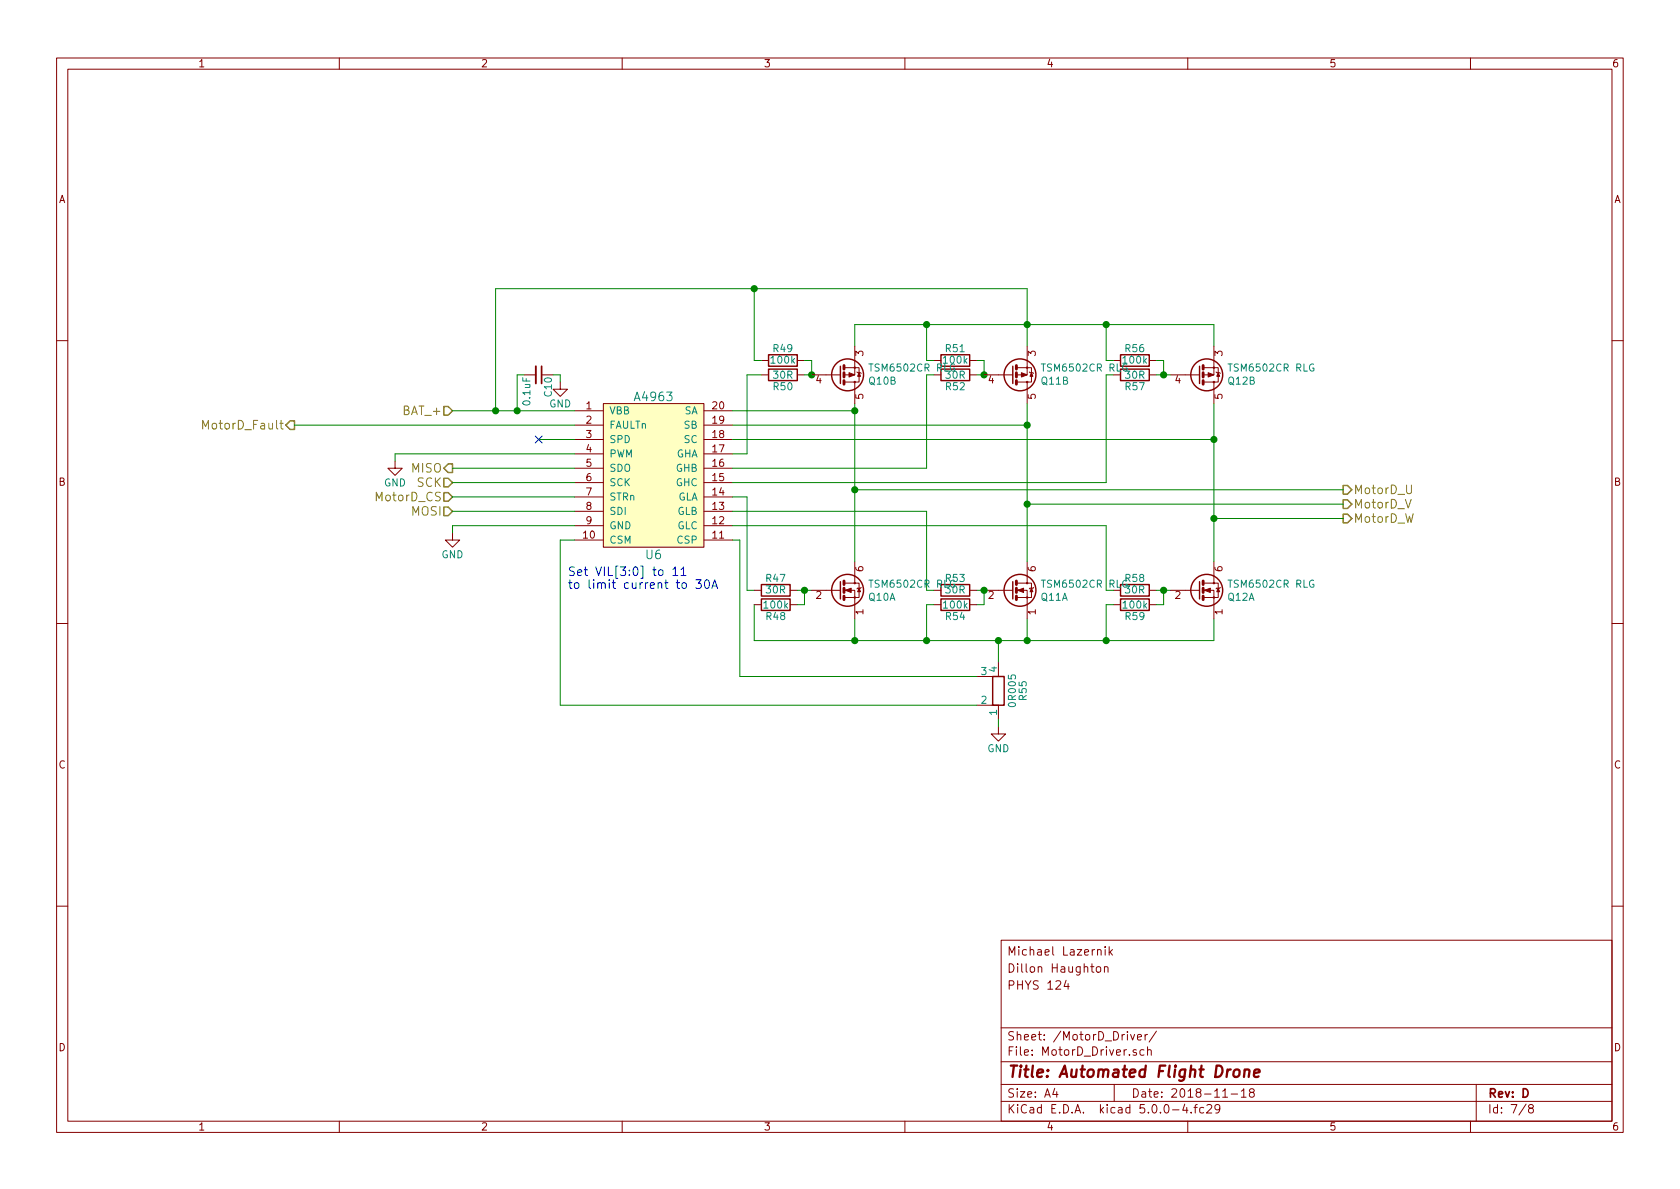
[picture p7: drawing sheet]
<svg xmlns="http://www.w3.org/2000/svg" width="297mm" height="210mm" viewBox="0 0 297 210" stroke-linecap="round" stroke-linejoin="round" font-family="sans-serif">
<g fill="none" stroke="#840000" stroke-width=".18">
<path d="M10 10.3h277v189.9h-277zM12 12.2h273v186.1h-273zM60 10.3v1.9M110 10.3v1.9M160 10.3v1.9M210 10.3v1.9M260 10.3v1.9M10 60.2h2M92.7 66.3h2M99.1 67.6v1.2h1.2l-1.2 1.3-1.3-1.3h1.3M101.6 72.6h5.1M101.6 77.7h5.1"/>
<path d="M101.6 75.2h5.1M106.7 71.4h17.8v25.4h-17.8zM124.5 72.6h5M124.5 77.7h5M124.5 75.2h5M134.6 66.3h1.3M134.6 63.7h1.3M141 66.3h1.2M141 63.7h1.2M143.5 66.3h5.1M149.4 67.6h1.7v3.8M149.4 66.3h1.7v-1.3h.8v2.6h-.8"/>
<path d="M151.1 61.2v3.8h-1.7M151.5 65.8l.8 .2M165.1 63.7h1.3M171.4 66.3h1.3M171.4 63.7h1.3M174 66.3h5.1M179.8 67.6h1.8v3.8M179.8 66.3h1.8v-1.3h.8v2.6h-.8M181.6 61.2v3.8h-1.8M182 65.8l.8 .2M196.8 63.7h1.3M203.2 66.3h1.3"/>
<path d="M203.2 63.7h1.3M207 66.3h5.1M212.9 67.6h1.7v3.8M212.9 66.3h1.7v-1.3h.8v2.6h-.8M214.6 61.2v3.8h-1.7M215 65.8l.8 .2M285 60.2h2M69.8 81.5v1.3h1.3l-1.3 1.3-1.2-1.3h1.2M80 94.2v1.3h1.3l-1.3 1.3-1.3-1.3h1.3M101.6 95.5h5.1M101.6 93h5.1M101.6 90.4h5.1"/>
<path d="M101.6 87.9h5.1M101.6 85.3h5.1M101.6 82.8h5.1M101.6 80.3h5.1M124.5 95.5h5M124.5 93h5M124.5 90.4h5M124.5 87.9h5M124.5 85.3h5M124.5 82.8h5M124.5 80.3h5M151.1 99.3v3.8h-1.7"/>
<path d="M181.6 99.3v3.8h-1.8M214.6 99.3v3.8h-1.7M10 110.3h2M133.3 106.9h1.3M133.3 104.4h1.3M139.7 106.9h1.3M139.7 104.4h1.3M143.5 104.4h5.1M149.4 105.7h1.7v3.8M151.1 103.1h.8v2.6h-.8v-1.3h-1.7M152.3 103.9l-.8 .2M165.1 106.9h1.3"/>
<path d="M171.4 106.9h1.3M171.4 104.4h1.3M174 104.4h5.1M176.5 117.1v2.5h-3.8M179.8 105.7h1.8v3.8M181.6 103.1h.8v2.6h-.8v-1.3h-1.8M182.8 103.9l-.8 .2M196.8 106.9h1.3M203.2 106.9h1.3M203.2 104.4h1.3M207 104.4h5.1M212.9 105.7h1.7v3.8"/>
<path d="M214.6 103.1h.8v2.6h-.8v-1.3h-1.7M215.8 103.9l-.8 .2M285 110.3h2M172.7 124.7h3.8v2.5M176.5 128.5v1.3h1.3l-1.3 1.3-1.2-1.3h1.2M10 160.2h2M177 166.3h108v32h-108zM188.5 173.3l-.4 1.1h1M188.8 173.9v1M193.9 171.1l.2-.2 .5 .2v.7l-.3 .1-.4-.1zM194.1 168l.2-.1 .3 .1 .1 .9M195.3 171.1v-.1a.37 .37 0 0 1 .6 .1v.8"/>
<path d="M195.3 170.9v1M195.4 167.4v.2M195.4 167.9v1M196.1 167.4v1.5M196.3 168.3l.4 .6M196.7 167.9l-.6 .6M285 160.2h2M60 198.3v1.9M110 198.3v1.9M160 198.3v1.9M177 194.8h108M177 191.8h108"/>
<path d="M177 187.8h108M177 181.8h108M186.5 192.5l-.4 1h1M186.8 193v1M197 191.8v3M199.9 182.9l.4 1 .3-1M200.9 185.7a.37 .37 0 0 0-.6 .1l.1 .2 .5 .2 .1 .1-.2 .3-.5-.1M201.1 183.4l.7-.1v-.3l-.5-.1-.2 .2 .1 .7h.6M202.3 185.7l-.5-.1-.3 .3 .2 .6h.6M202.5 182.9v1M202.9 185.7h.1a.37 .37 0 0 1 .6 .1v.8M202.9 182.9l-.4 .3"/>
<path d="M202.9 185.1v1.5M204.5 182.3l-1.3 2M209.5 195.2l-.4 1.1h.9M209.8 195.8v1M210 198.3v1.9M210.6 196.7v.1M211.1 195.8h.6M211.7 195.3l-.4 .2v1.3M212.8 195.9l-.4-.1-.3 .3 .1 .6 .2 .1 .4-.1M213.4 195.5l.2-.2h.4l.2 .5-.9 1h.9M215.7 196l-.2 .2a.48 .48 0 0 1-.6-.1v-.6a.48 .48 0 0 1 .6-.1l.1 .1a1.19 1.19 0 0 1-.2 1.2l-.4 .1M216.2 194h.8"/>
<path d="M217.7 193.5h1.1M219.5 193l.4-.5v1.5M219.5 194h.8M221.2 193.2l-.3-.3 .1-.2 .2-.2 .4 .1 .2 .2-.1 .2-.6 .2a.48 .48 0 0 0-.1 .7l.2 .1 .5-.1a.48 .48 0 0 0-.1-.7h-.1M260 198.3v1.9M261 191.8v6.5M269.8 195.2l-1.2 2M270.6 196l-.3-.2v-.2l.3-.3h.2l.3 .3-.1 .2-.6 .2a.48 .48 0 0 0-.1 .7l.3 .1 .4-.1a.48 .48 0 0 0-.2-.7"/>
<circle cx="151.1" cy="65" r=".13"/>
<circle cx="151.1" cy="67.6" r=".13"/>
<circle cx="181.6" cy="67.6" r=".13"/>
<circle cx="181.6" cy="65" r=".13"/>
<circle cx="214.6" cy="67.6" r=".13"/>
<circle cx="214.6" cy="65" r=".13"/>
<circle cx="151.1" cy="105.7" r=".13"/>
<circle cx="151.1" cy="103.1" r=".13"/>
<circle cx="181.6" cy="105.7" r=".13"/>
<circle cx="181.6" cy="103.1" r=".13"/>
<circle cx="214.6" cy="103.1" r=".13"/>
<circle cx="214.6" cy="105.7" r=".13"/>
</g>
<path d="M218.3 189.3a.51 .51 0 0 1 .5-.2 .51 .51 0 0 1 .4 .4l-.1 .6a.56 .56 0 0 1-.5 .4 .56 .56 0 0 1-.5-.4zM220.1 189.3a.52 .52 0 0 1 .8 .1l-.1 1M220.1 189.1l-.2 1.3M221.7 189.8l1-.2v-.4l-.6-.1-.3 .3v.9l.1 .1 .6-.1" fill="none" stroke="#840000" stroke-width=".41"/>
<path d="M94.7 64.8v3" fill="none" stroke="#840000" stroke-width=".33"/>
<path d="M95.8 64.8v3" fill="none" stroke="#840000" stroke-width=".3"/>
<path d="M51.3 74.4h.8v1.5h-.8l-.8-.7zM78.5 71.9h.7l.8 .7-.8 .8h-.7zM78.5 84.6h.7l.8 .7-.8 .8h-.7zM78.5 82.8l.7-.8h.8v1.6h-.8zM78.5 87.1h.7l.8 .8-.8 .7h-.7zM78.5 89.7h.7l.8 .7-.8 .8h-.7zM237.5 85.8h.8l.7 .8-.7 .8h-.8zM237.5 88.4h.8l.7 .7-.7 .8h-.8zM237.5 90.9h.8l.7 .8-.7 .8h-.8z" fill="none" stroke="#848400" stroke-width=".25"/>
<path d="M35.8 75.9v-1.6l.5 1.1 .6-1.1v1.6M248.7 85.8l.1 1.3a.48 .48 0 0 0 .7 0l.1-1.3" fill="none" stroke="#848400" stroke-width=".18"/>
<path d="M106.7 71.4h17.8v25.4h-17.8z" fill="#ffffc2" stroke="#ffffc2" stroke-width=".18"/>
<g fill="none" stroke="#840000" stroke-width=".25">
<path d="M135.9 62.7h5.1v2.1h-5.1zM135.9 65.3h5.1v2h-5.1zM148.6 64.8v3M166.4 62.7h5v2.1h-5zM166.4 65.3h5v2h-5zM179.1 64.8v3M198.1 62.7h5.1v2.1h-5.1zM198.1 65.3h5.1v2h-5.1zM212.1 64.8v3M134.6 105.9h5.1v2h-5.1zM134.6 103.4h5.1v2h-5.1zM148.6 102.9v3"/>
<path d="M166.4 105.9h5v2h-5zM166.4 103.4h5v2h-5zM175.5 119.6h2v5.1h-2zM179.1 102.9v3M198.1 105.9h5.1v2h-5.1zM198.1 103.4h5.1v2h-5.1zM212.1 102.9v3"/>
<circle cx="149.9" cy="66.3" r="2.82"/>
<circle cx="180.3" cy="66.3" r="2.82"/>
<circle cx="213.4" cy="66.3" r="2.82"/>
<circle cx="149.9" cy="104.4" r="2.82"/>
<circle cx="180.3" cy="104.4" r="2.82"/>
<circle cx="213.4" cy="104.4" r="2.82"/>
</g>
<path d="M116.5 100.9l.2-.1 .5 .1v.6l-.1 .2-.4 .1-.2-.2zM119 100.7l.4-.5v1.6M119 101.8h.8M120.4 100.7l.5-.5v1.6M120.4 101.8h.9M120.6 103.2l.3-.2 .4 .2 .1 .6-.2 .2-.3 .1-.3-.2zM123 102.5h1l-.5 .6 .4 .1v.7l-.2 .2h-.4l-.3-.2M124.7 102.7l.4-.2a.97 .97 0 0 1 0 1.6 .84 .84 0 0 1-.4-1.4zM125.9 104.1l.5-1.6 .5 1.6M126 103.6h.7" fill="none" stroke="#0000c2" stroke-width=".18"/>
<g fill="none" stroke="#008400" stroke-width=".18">
<path d="M133.3 51v12.7h1.3M163.8 57.4v6.3h1.3M195.6 57.4v6.3h1.2M52.1 75.2h49.5M80 72.6h21.6M92.7 66.3h-1.3v6.3M95.2 77.7h6.4M97.8 66.3h1.3v1.3M129.5 72.6h21.6M129.5 75.2h52.1M129.5 77.7h85.1M134.6 66.3h-2.5v14h-2.6"/>
<path d="M142.2 63.7h1.3v2.6h-1.3M151.1 61.2v-3.8h63.5v3.8M151.1 71.4v27.9M163.8 66.3v16.5h-34.3M172.7 63.7h1.3v2.6h-1.3M181.6 61.2v-10.2h-94v21.6M181.6 71.4v27.9M195.6 66.3v19h-66.1M204.5 66.3h2.5M204.5 63.7h1.2v2.6M214.6 71.4v27.9M80 85.3h21.6"/>
<path d="M80 82.8h21.6M80 87.9h21.6M80 90.4h21.6M101.6 95.5h-2.5v29.2h73.6M101.6 93h-21.6v1.2M101.6 80.3h-31.8v1.2M129.5 87.9h2.6v16.5h1.2M129.5 90.4h34.3v14M129.5 93h66.1v11.4M129.5 95.5h1.3v24.1h41.9M151.1 86.6h86.4M181.6 89.1h55.9"/>
<path d="M214.6 91.7h22.9M133.3 106.9v6.4h81.3v-3.8M141 104.4h2.5M142.2 104.4v2.5h-1.2M151.1 109.5v3.8M165.1 106.9h-1.3v6.4M172.7 104.4h1.3v2.5h-1.3M176.5 113.3v3.8M181.6 109.5v3.8M196.8 106.9h-1.2v6.4M204.5 104.4h2.5M205.7 104.4v2.5h-1.2"/>
<path d="M176.5 127.2v1.3"/>
</g>
<g fill="#008400" stroke="#008400" stroke-width=".25">
<circle cx="91.4" cy="72.6" r=".51"/>
<circle cx="151.1" cy="72.6" r=".51"/>
<circle cx="151.1" cy="86.6" r=".51"/>
<circle cx="181.6" cy="75.2" r=".51"/>
<circle cx="181.6" cy="89.1" r=".51"/>
<circle cx="214.6" cy="77.7" r=".51"/>
<circle cx="214.6" cy="91.7" r=".51"/>
<circle cx="181.6" cy="57.4" r=".51"/>
<circle cx="87.6" cy="72.6" r=".51"/>
<circle cx="205.7" cy="66.3" r=".51"/>
<circle cx="195.6" cy="57.4" r=".51"/>
<circle cx="163.8" cy="57.4" r=".51"/>
<circle cx="133.4" cy="51" r=".51"/>
<circle cx="176.5" cy="113.3" r=".51"/>
<circle cx="181.6" cy="113.3" r=".51"/>
<circle cx="151.1" cy="113.3" r=".51"/>
<circle cx="142.2" cy="104.4" r=".51"/>
<circle cx="163.8" cy="113.3" r=".51"/>
<circle cx="205.7" cy="104.4" r=".51"/>
<circle cx="195.6" cy="113.3" r=".51"/>
<circle cx="143.5" cy="66.3" r=".51"/>
<circle cx="174" cy="66.3" r=".51"/>
<circle cx="174" cy="104.4" r=".51"/>
</g>
<path d="M94.6 77.1l1.3 1.2M95.9 77.1l-1.3 1.2" fill="none" stroke="#000084" stroke-width=".18"/>
<g fill="none" stroke="#840000" stroke-width=".51">
<path d="M149.2 64.6v.7M149.2 65.9v.8M149.2 67.3v.6M179.7 64.6v.7M179.7 65.9v.8M179.7 67.3v.6M212.7 64.6v.7M212.7 65.9v.8M212.7 67.3v.6M149.2 102.7v.7M149.2 104v.8M149.2 105.4v.6"/>
<path d="M179.7 102.7v.7M179.7 104v.8M179.7 105.4v.6M212.7 102.7v.7M212.7 104v.8M212.7 105.4v.6"/>
</g>
<g fill="#840000" stroke="#840000" stroke-width=".18">
<path d="M151.9 104l.2 .6h-.5z"/>
<path d="M149.5 104.4l1-.4v.8z"/>
<path d="M182.4 104l.2 .6h-.5z"/>
<path d="M180 104.4l1-.4v.8z"/>
<path d="M215.4 104l.2 .6h-.5z"/>
<path d="M213 104.4l1-.4v.8z"/>
<path d="M150.1 65.9l1 .4-1 .4z"/>
<path d="M151.9 65.9l.2 .6h-.5z"/>
<path d="M180.6 65.9l1 .4-1 .4z"/>
<path d="M182.4 65.9l.2 .6h-.5z"/>
<path d="M213.6 65.9l1 .4-1 .4z"/>
<path d="M215.4 65.9l.2 .6h-.5z"/>
</g>
<text font-size="2.8" fill="#840000" x="178" y="190.5">Title: Automated Flight Drone</text>
<g font-size="2.1" fill="#008484">
<text x="112.4" y="70.9">A4963</text>
<text x="114.2" y="98.9">U6</text>
</g>
<g font-size="2.1" fill="#848400">
<text x="36.6" y="75.9">MotorD_Fault</text>
<text x="71.5" y="73.4">BAT_+</text>
<text x="72.8" y="83.6">MISO</text>
<text x="66.7" y="88.6">MotorD_CS</text>
<text x="73.8" y="86.1">SCK</text>
<text x="239.3" y="87.4">MotorD_U</text>
<text x="239.3" y="89.9">MotorD_V</text>
<text x="72.8" y="91.2">MOSI</text>
<text x="239.3" y="92.5">MotorD_W</text>
</g>
<g font-size="2.1" fill="#0000c2">
<text x="100.3" y="101.8">Set VIL[3:0] to 11</text>
<text x="100.3" y="104.1">to limit current to 30A</text>
</g>
<g font-size="2.1" fill="#840000">
<text x="178" y="172">Dillon Haughton</text>
<text x="178" y="169">Michael Lazernik</text>
<text x="178" y="175">PHYS 124</text>
<text x="178" y="184">Sheet: /MotorD_Driver/</text>
<text x="178" y="186.7">File: MotorD_Driver.sch</text>
<text x="178" y="196.9">KiCad E.D.A. kicad 5.0.0-4.fc29</text>
<text x="178" y="194.1">Size: A4</text>
<text x="200" y="194.1">Date: 2018-11-18</text>
<text x="263" y="194.1">Rev: D</text>
<text x="263" y="196.9">Id: 7/8</text>
</g>
<g font-size="1.8" fill="#840000">
<text x="35" y="11.9">1</text>
<text x="85" y="11.9">2</text>
<text x="135" y="11.9">3</text>
<text x="185" y="11.9">4</text>
<text x="235" y="11.9">5</text>
<text x="285" y="11.9">6</text>
<text x="10.4" y="35.9">A</text>
<text x="285.4" y="35.9">A</text>
<text x="152.7" y="63" transform="rotate(-90 152.7 63)">3</text>
<text x="183.1" y="63" transform="rotate(-90 183.1 63)">3</text>
<text x="216.2" y="63" transform="rotate(-90 216.2 63)">3</text>
<text x="144.3" y="67.8">4</text>
<text x="152.7" y="70.6" transform="rotate(-90 152.7 70.6)">5</text>
<text x="174.8" y="67.8">4</text>
<text x="183.1" y="70.6" transform="rotate(-90 183.1 70.6)">5</text>
<text x="207.8" y="67.8">4</text>
<text x="216.2" y="70.6" transform="rotate(-90 216.2 70.6)">5</text>
<text x="103.7" y="72.4">1</text>
<text x="103.7" y="74.9">2</text>
<text x="103.7" y="77.5">3</text>
<text x="126" y="77.5">18</text>
<text x="126" y="74.9">19</text>
<text x="126" y="72.4">20</text>
<text x="103.7" y="80">4</text>
<text x="103.7" y="82.5">5</text>
<text x="126" y="82.5">16</text>
<text x="126" y="80">17</text>
<text x="10.4" y="85.9">B</text>
<text x="103.7" y="85.1">6</text>
<text x="103.7" y="87.6">7</text>
<text x="126" y="87.6">14</text>
<text x="126" y="85.1">15</text>
<text x="285.4" y="85.9">B</text>
<text x="103.2" y="95.2">10</text>
<text x="103.7" y="90.2">8</text>
<text x="103.7" y="92.7">9</text>
<text x="126" y="95.2">11</text>
<text x="126" y="92.7">12</text>
<text x="126" y="90.2">13</text>
<text x="152.7" y="101.1" transform="rotate(-90 152.7 101.1)">6</text>
<text x="183.1" y="101.1" transform="rotate(-90 183.1 101.1)">6</text>
<text x="216.2" y="101.1" transform="rotate(-90 216.2 101.1)">6</text>
<text x="144.3" y="105.9">2</text>
<text x="174.8" y="105.9">2</text>
<text x="207.8" y="105.9">2</text>
<text x="152.7" y="108.7" transform="rotate(-90 152.7 108.7)">1</text>
<text x="183.1" y="108.7" transform="rotate(-90 183.1 108.7)">1</text>
<text x="216.2" y="108.7" transform="rotate(-90 216.2 108.7)">1</text>
<text x="10.4" y="135.9">C</text>
<text x="285.4" y="135.9">C</text>
<text x="10.4" y="185.9">D</text>
<text x="285.4" y="185.9">D</text>
<text x="35" y="199.9">1</text>
<text x="85" y="199.9">2</text>
<text x="135" y="199.9">3</text>
<text x="185" y="199.9">4</text>
<text x="235" y="199.9">5</text>
<text x="285" y="199.9">6</text>
</g>
<g font-size="1.8" fill="#008484">
<text x="136.4" y="64.3">100k</text>
<text x="136.8" y="62.3">R49</text>
<text x="154.1" y="65.7">TSM6502CR RLG</text>
<text x="166.9" y="64.3">100k</text>
<text x="167.3" y="62.3">R51</text>
<text x="184.6" y="65.7">TSM6502CR RLG</text>
<text x="198.7" y="64.3">100k</text>
<text x="199" y="62.3">R56</text>
<text x="217.6" y="65.7">TSM6502CR RLG</text>
<text x="93.8" y="71.5" transform="rotate(-90 93.8 71.5)">0.1uF</text>
<text x="97.6" y="70.1" transform="rotate(-90 97.6 70.1)">C10</text>
<text x="136.8" y="69">R50</text>
<text x="136.8" y="67">30R</text>
<text x="153.7" y="68">Q10B</text>
<text x="167.3" y="69">R52</text>
<text x="167.3" y="67">30R</text>
<text x="184.2" y="68">Q11B</text>
<text x="199" y="69">R57</text>
<text x="199" y="67">30R</text>
<text x="217.2" y="68">Q12B</text>
<text x="97.1" y="72.1">GND</text>
<text x="107.7" y="73.3">VBB</text>
<text x="107.7" y="75.8">FAULTn</text>
<text x="121" y="75.8">SB</text>
<text x="121" y="73.3">SA</text>
<text x="107.7" y="78.4">SPD</text>
<text x="107.7" y="80.9">PWM</text>
<text x="107.7" y="83.4">SDO</text>
<text x="119.5" y="83.4">GHB</text>
<text x="119.5" y="80.9">GHA</text>
<text x="121" y="78.4">SC</text>
<text x="67.9" y="86">GND</text>
<text x="107.7" y="86">SCK</text>
<text x="107.7" y="88.5">STRn</text>
<text x="119.5" y="86">GHC</text>
<text x="119.7" y="88.5">GLA</text>
<text x="107.7" y="91.1">SDI</text>
<text x="107.7" y="93.6">GND</text>
<text x="119.7" y="93.6">GLC</text>
<text x="119.7" y="91.1">GLB</text>
<text x="78.1" y="98.7">GND</text>
<text x="107.7" y="96.1">CSM</text>
<text x="119.8" y="96.1">CSP</text>
<text x="135.2" y="107.6">100k</text>
<text x="135.5" y="102.9">R47</text>
<text x="135.5" y="104.9">30R</text>
<text x="153.6" y="106.2">Q10A</text>
<text x="154.1" y="103.9">TSM6502CR RLG</text>
<text x="167" y="107.6">100k</text>
<text x="167.3" y="102.9">R53</text>
<text x="167.3" y="104.9">30R</text>
<text x="184.1" y="106.2">Q11A</text>
<text x="184.6" y="103.9">TSM6502CR RLG</text>
<text x="198.7" y="107.6">100k</text>
<text x="199" y="102.9">R58</text>
<text x="199" y="104.9">30R</text>
<text x="217.1" y="106.2">Q12A</text>
<text x="217.6" y="103.9">TSM6502CR RLG</text>
<text x="135.5" y="109.6">R48</text>
<text x="167.3" y="109.6">R54</text>
<text x="199" y="109.6">R59</text>
<text x="173.5" y="119.4">3</text>
<text x="176.3" y="118.8" transform="rotate(-90 176.3 118.8)">4</text>
<text x="173.5" y="124.5">2</text>
<text x="179.6" y="124.8" transform="rotate(-90 179.6 124.8)">0R005</text>
<text x="181.5" y="123.8" transform="rotate(-90 181.5 123.8)">R55</text>
<text x="176.3" y="126.5" transform="rotate(-90 176.3 126.5)">1</text>
<text x="174.6" y="133">GND</text>
</g>
</svg>
